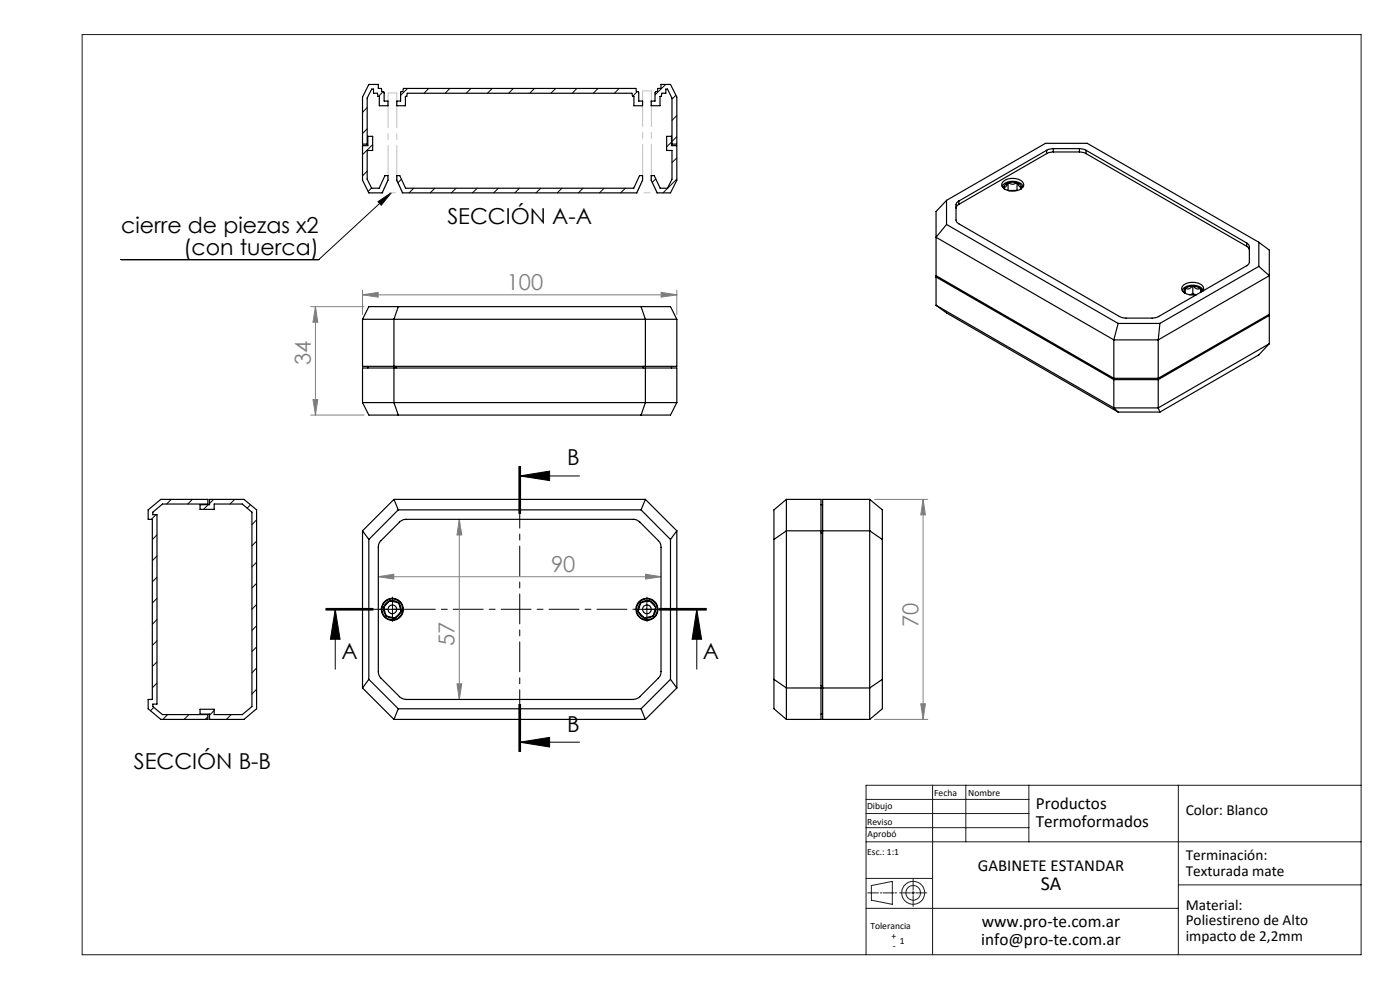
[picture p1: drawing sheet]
<svg xmlns="http://www.w3.org/2000/svg" width="297mm" height="210mm" viewBox="0 0 297 210" stroke-linecap="round" stroke-linejoin="round" font-family="sans-serif">
<g fill="none" stroke="#000" stroke-width=".21">
<path d="M80.2 42.8l2.8-1.9-2.1 2.6zM83 40.9l-15.4 14.2h-41.9M110.1 98.9v10M110.3 98.9v10M110.4 98.9v10M110.2 101l6.4-1.1v2zM110.2 101h12.7M69.1 129.2h10M69.1 129.4h10M69.1 129.1h10M71.1 129.2l1 6.4h-2zM71.1 129.2v12.7"/>
<path d="M81.6 129.2h3.3M83.3 127.6v3.3M135.6 129.2h3.3M137.2 127.6v3.3M139.8 129.1h10zM139.8 129.2h10M139.8 129.4h10M147.8 129.2l1 6.4h-2zM147.8 129.2v12.7M110.1 149.4v10M110.2 157.4l6.4-1v2.1zM110.2 157.4h12.7"/>
<path d="M110.3 149.4v10M110.4 149.4v10"/>
</g>
<g fill="none" stroke="#1c1c1b" stroke-width=".21">
<path d="M17.4 7.3h271.3v195.2h-271.3zM183.7 178.6h105M183.7 172.6h34.6M183.7 169.6h34.6M183.7 175.6h34.6M197.8 166.6v35.9M204.9 166.6v12M218.3 166.6v12M250 166.6v35.9M288.7 166.6h-105v35.9M183.7 186.3h14.1M183.7 192.7h66.3"/>
<path d="M184.1 189.4h2.3M184.9 187.8l4.4-.8v4.8l-4.4-.8zM186.8 189.4h.3M187.4 189.4h2.3M189.9 189.4h.3M190.9 189.4h2.2M193.4 189.4h.7M193.7 186.5v2.3M193.7 189v.7M193.7 190v2.3M194.3 189.4h2.3M250 187.7h38.7"/>
<circle cx="193.7" cy="189.4" r="2.44"/>
<circle cx="193.7" cy="189.4" r="1.56"/>
</g>
<g fill="none" stroke="#808080" stroke-width=".21">
<path d="M65.9 65h11.3M66.9 65l.5 3.4h-1zM66.9 65v23M76.9 62.5l3.3-.5v1zM76.9 61.5v5.2M76.9 62.5h66.7M140.3 62l3.3 .5-3.3 .5zM143.6 61.5v5.2M65.9 88h11.3M66.4 84.8h1l-.5 3.2zM97.4 110.2l.6 3.3h-1.1zM97.4 110.2v38.2"/>
<path d="M185.5 105.9h11.3M195.8 105.9l.5 3.3h-1zM195.8 105.9v46.7M80.3 122.3l3.2-.5v1zM80.3 122.3h59.9M136.9 121.8l3.3 .5-3.3 .5zM96.9 145.1h1.1l-.6 3.3zM185.5 152.6h11.3M195.3 149.3h1l-.5 3.3z"/>
</g>
<path d="M81.6 129.2h-.9M83.3 127.6v-.9M83.3 130.9v.9M84.9 129.2h.9M135.6 129.2h-.9M137.3 127.6v-.9M137.3 130.9v.9M138.9 129.2h.9" fill="none" stroke="#000" stroke-width=".21" stroke-dasharray="15.2 1.3 1.3 1.3"/>
<path d="M69.1 129.2h80.7" fill="none" stroke="#000" stroke-width=".21" stroke-dasharray="6.3 1.3 1.3 1.3" stroke-dashoffset="3.5"/>
<path d="M110.3 159.4v-60.5" fill="none" stroke="#000" stroke-width=".21" stroke-dasharray="6.3 1.3 1.3 1.3" stroke-dashoffset="3.4"/>
<path d="M81.1 40.9h4.3M135.1 40.9h4.3" fill="none" stroke="#c0c0c0" stroke-width=".21" stroke-dasharray="15.2 1.3 1.3 1.3" stroke-dashoffset="15"/>
<path d="M84.2 19.7h-1.9M138.2 19.3h-1.9M82.3 38.2l-1.2 2.7M136.3 38.2l-1.2 2.7M85.4 40.9l-1.2-2.7M139.4 40.9l-1.2-2.7" fill="none" stroke="#c0c0c0" stroke-width=".21" stroke-dasharray="15.2 1.3 1.3 1.3"/>
<path d="M82.3 19.7v18.5M84.2 38.2v-18.5" fill="none" stroke="#c0c0c0" stroke-width=".21" stroke-dasharray="15.2 1.3 1.3 1.3" stroke-dashoffset="7.9"/>
<path d="M136.3 19.3v18.9M138.2 38.2v-18.9" fill="none" stroke="#c0c0c0" stroke-width=".21" stroke-dasharray="15.2 1.3 1.3 1.3" stroke-dashoffset="7.7"/>
<g fill="#000">
<path d="M71.1 129.2l1 6.4h-2zM147.8 129.2l1 6.4h-2z"/>
<path d="M110.2 157.4l6.4-1v2.1zM110.2 101l6.4-1.1v2zM80.2 42.8l2.8-1.9-2.1 2.6z"/>
</g>
<g fill="#808080">
<path d="M80.3 122.3l3.2-.5v1zM136.9 121.8l3.3 .5-3.3 .5z"/>
<path d="M76.9 62.5l3.3-.5v1zM140.3 62l3.3 .5-3.3 .5z"/>
<path d="M97.4 110.2l.6 3.3h-1.1zM96.9 145.1h1.1l-.6 3.3zM66.9 65l.5 3.4h-1zM66.4 84.8h1l-.5 3.2zM195.8 105.9l.5 3.3h-1zM195.3 149.3h1l-.5 3.3z"/>
</g>
<g fill="none" stroke="#000" stroke-width=".25">
<path d="M78.2 17.9h2.1v.9h.6l.1 .6h.4l.1 .3v1.7h.8v1h-1.8v-1.9h-.3l-.1-.7h-.9v-.9h-.4l-.9 1.9v9.8h-1v-10zM85.6 18.8h49.3l.1 .6h.4l.1 .3v1.7h.8v1h-1.8v-1.9h-.3l-.1-.7h-47.7l-.1 .7h-.3v1.9h-1.8v-1h.8v-1.7l.1-.3h.3zM140.2 17.9h2l1.4 2.7v10h-1v-9.8l-1-1.9h-.3v.9h-.9l-.1 .7h-.3v1.9h-1.9v-1h.9v-1.7l.1-.3h.4l.1-.6h.6zM78 28.9h1.1v3h-1.2v6.1l.9 1.9h1.6l1.3-2.7h.6v1l-1.2 2.7h-2.9l-1.3-2.7v-7.3h1.1zM84.2 37.2h.6l1.2 2.7h48.4l1.3-2.7h.6v1l-1.2 2.7h-49.7l-1.2-2.7zM141.4 28.9h1.1v2h1.1v7.3l-1.4 2.7h-2.8l-1.3-2.7v-1h.7l1.3 2.7h1.5l1-1.9v-6.1h-1.2zM212.6 39.6a2.61 2.61 0 0 1 3.5-.9l.5 .3 .4 .6M212.8 38.6a3.2 3.2 0 0 1 4.2 .1 1.03 1.03 0 0 1-.7 1.5 2.93 2.93 0 0 1-3.8-.8zM213 39.8l.1 .3M213 39.7v.1M213.8 38.9l-.5 .2-.3 .6M213.8 38.9l-.3 .6-.5 .2"/>
<path d="M213.9 38.8h.1M213.9 38.8l-.1 .1M213.9 38.8v1.6h1.9M215.6 38.8l-1-.1-.6 .1M215.6 38.8a1.2 1.2 0 0 1-1.6 0M215.6 38.8h.2M215.8 38.8h.1M215.8 38.8v1.6M215.8 38.8a1.13 1.13 0 0 1 .9 .8M215.8 38.8l.3 .5a.45 .45 0 0 0 .6 .3M216.7 39.8l-.1 .3M216.7 39.6v.2"/>
<path d="M222 31.9l-18.6 10.7M222 32.6l-18.6 10.7M222 31.9v.7M223.4 31.5l-1.4 .4M223.4 32.2l-1.4 .4M223.4 31.5h5.6M223.4 32.2h5.6M223.4 31.5v.7M229 31.5l1.4 .4M229 32.2l1.4 .4M229 31.5v.7M230.4 31.9l34.1 19.6"/>
<path d="M230.4 32.6l34.1 19.6M230.4 31.9v.7M198.6 58.8l37.7 21.7M198.6 58.5l37.7 21.7M200.8 42.5l-2.2 2.4v19.9M200.8 42.5l21-12.1h8.8l36.5 21M200.8 47.6l36.4 21M200.8 42.5v5.1M200.8 47.6l-2.2 2.7 37.7 21.8M203.4 42.6a.87 .87 0 0 0-.6 .9v3.3l.6 .7 34.1 19.6 1.2 .4h5.9l.9-.2 19-10.9 .4-.4 .1-.3v-3.5l-.5-.7M203.4 43.3l-.4 .4-.2 .5M203.4 42.6v.7"/>
<path d="M215.8 40.4h.1M264.5 52.2l.4 .4 .1 .4M264.5 51.5v.7M267.1 51.4l2.2 1.6v19.9M267.1 51.4v5.1M267.1 56.5l-21 12.1M267.1 56.5l2.2 2-23.6 13.6M76.9 67.7v10h66.7v-10M76.9 67.7h66.7M76.9 67.7l1.3-2.7h64l1.4 2.7M78 77.7v.4M83.6 78.1v7.3l.9 2.6"/>
<path d="M84 77.7v.4M84.5 65l-.9 2.7v10M136 65l.9 2.7v10M136.5 77.7v.4M136.9 78.1v7.3l-.9 2.6M142.5 77.7v.4M198.6 64.8l37.7 21.7M198.6 64.8l2.2 1.6 36.4 21M236.3 72.1v8.1M236.3 72.1h9.4M237.2 68.6l-.9 3.5M237.2 68.6h8.9"/>
<path d="M245.7 72.1v8.1M246.1 68.6l-.4 3.5M250.8 61.7a2.57 2.57 0 0 1 3.5-1l.7 .5 .2 .5M251.3 62.1l-.1-.5 .2-.3v.9M251.4 62.2a3.8 3.8 0 0 0 2.5 .3M251.5 61.2h-.1v1M252.9 60.7l-.6 .1-.8 .4M252.9 60.7a1.1 1.1 0 0 1-1.4 .5M253 60.7h.2M253 60.7h-.1M253 62.3l-.7 .2M253 62.3l.7 .2"/>
<path d="M253 60.7v1.6M253.2 60.7l.8 .1 .6 .4M253.2 60.7a1.05 1.05 0 0 0 1.4 .5M254.6 61.2l.1 .1M254.7 61.3l.1 .6M254.7 61.3v.7M255.2 61.7a1.13 1.13 0 0 0-1-1.6 2.92 2.92 0 0 0-3.5 .9l.1 .6 .6 .6M269.3 66.9l-23.6 13.6M269.3 72.9l-23.6 13.6M269.3 72.9l-2.2 2.4-21 12.1M269.3 66.7l-23.6 13.5M76.9 85.4v-7.3h66.7v7.3"/>
<path d="M76.9 85.4h66.7M76.9 85.4l1.3 2.6h64l1.4-2.6M236.3 80.5h9.4M236.3 86.5h9.4M236.3 80.5v6M236.3 86.5l.9 .9M236.3 80.2h9.4M237.2 87.4h8.9M245.7 80.5v6M245.7 86.5l.4 .9M31.4 108.2l2.7-2.3h10v1h-9.6l-2.1 1.7v.6h.9v40.2h-.9v.5l2.1 1.7h9.6v1h-10l-2.7-2.3v-1.9h.9v-38.2h-.9zM42.4 107.1h2v-1.2h7.4l2.6 2.3v42.1l-2.6 2.3h-7.4v-1.1h-2v-1h3v1.1h6l2-1.7v-41.3l-2-1.7h-6v1.1h-3z"/>
<path d="M76.9 112.6v33.3M76.9 112.6l1.3 1.8M78.2 114.4v29.7M83.6 105.9l.9 2.3M83.6 105.9l-6.7 6.7M83.6 105.9h53.3M84.5 108.2h51.5M84.5 108.2l-6.3 6.2M84.9 110.6l1.1-.4h48.3a1.92 1.92 0 0 1 1.4 .6l4 3.9 .3 .4 .2 .8v26.7l-.2 .8-.3 .5-4.1 4-1.3 .5h-48.2l-1.2-.5-4.2-4.2-.4-1.1v-26.7l.4-1.1zM136 108.2l6.2 6.2M136.9 105.9l-.9 2.3M136.9 105.9l6.7 6.7"/>
<path d="M142.2 114.4v29.7M143.6 112.6l-1.4 1.8M143.6 112.6v33.3M166.8 105.9h7.4v46.7h-7.4M166.8 105.9v46.7M166.8 105.9l-2.6 2.3v42.1l2.6 2.3M174.2 112.6h-7.4l-2.6 1.8M174.2 113.1h.3M174.2 107.1h.3M174.5 112.6h10l2.7 1.8M184.5 105.9h-10v46.7h10M184.5 105.9v46.7"/>
<path d="M184.5 105.9l2.7 2.3v42.1l-2.7 2.3M81.4 128.9a1.8 1.8 0 0 0 .5 1.6M81.4 128.9l.5 1.6M81.5 128.7l-.1 .2M81.9 130.5l.2 .2M82.1 130.7l1.5 .4M82.1 130.7a2.08 2.08 0 0 0 1.5 .4M82.6 127.5a1.85 1.85 0 0 0-1.1 1.2M82.6 127.5l-1.1 1.2M82.9 127.5a1.72 1.72 0 0 1 1.5 .3M82.9 127.5l1.5 .3M82.9 127.5h-.3"/>
<path d="M83.9 131l-.3 .1M84.4 127.8l.2 .2M84.6 128l.5 1.6M84.6 128a1.93 1.93 0 0 1 .5 1.6M85 129.8l-1.1 1.2M85 129.8a1.96 1.96 0 0 1-1.1 1.2M85.1 129.6l-.1 .2M135.4 129.6l.1 .2M135.5 129.8a1.8 1.8 0 0 0 1.1 1.2M135.5 129.8l1.1 1.2M135.9 128a2.12 2.12 0 0 0-.5 1.6M135.9 128l-.5 1.6"/>
<path d="M136 127.8l-.1 .2M136.6 131l.2 .1M137.6 127.5a1.83 1.83 0 0 0-1.6 .3M137.6 127.5l-1.6 .3M137.6 127.5h.3M137.9 127.5a1.85 1.85 0 0 1 1.1 1.2M137.9 127.5l1.1 1.2M138.4 130.7a2.08 2.08 0 0 1-1.6 .4M138.4 130.7l-1.6 .4M138.6 130.5l-.2 .2M139 128.7l.1 .2M139.1 128.9a1.8 1.8 0 0 1-.5 1.6"/>
<path d="M139.1 128.9l-.5 1.6M76.9 145.9l6.7 6.7M78.2 144.1l-1.3 1.8M78.2 144.1l6.3 6.2M83.6 152.6h53.3M84.5 150.3h51.5M84.5 150.3l-.9 2.3M136 150.3l.9 2.3M142.2 144.1l-6.2 6.2M142.2 144.1l1.4 1.8M143.6 145.9l-6.7 6.7M164.2 144.1l2.6 1.8h7.4"/>
<path d="M174.2 145.4h.3M174.2 151.5h.3M187.2 144.1l-2.7 1.8h-10"/>
<circle cx="83.2" cy="129.2" r="2.34"/>
<circle cx="83.2" cy="129.2" r=".92"/>
<circle cx="83.2" cy="129.3" r="2.21"/>
<circle cx="137.2" cy="129.2" r=".92"/>
<circle cx="137.2" cy="129.2" r="2.34"/>
<circle cx="137.3" cy="129.3" r="2.21"/>
</g>
<g fill="none" stroke="#000" stroke-width=".21">
<path d="M78.4 17.9l-.3 .2M81.3 19.4l-1 1.1M86.5 18.8l-1.5 1.4M90.9 18.8l-.9 1M95.4 18.8l-1 1M99.9 18.8l-1 1M104.4 18.8l-1 1M108.9 18.8l-1 1M113.4 18.8l-1 1M117.9 18.8l-1 1M122.4 18.8l-1 1M126.9 18.8l-1 1"/>
<path d="M131.3 18.8l-.9 1M135.2 19.4l-1 1.1M141.2 17.9l-2.2 2.2M77.9 22.8l-1 1M77.9 27.3l-1 1M77.9 36.3l-1 1M78.8 39.9l-.7 .7M79.1 30.7l-2.2 2.1M85.2 38l-.8 .8M87.8 39.9l-1 1M92.3 39.9l-1 1M96.8 39.9l-1.1 1"/>
<path d="M101.2 39.9l-1 1M105.7 39.9l-1 1M110.2 39.9l-1 1M114.7 39.9l-1 1M119.2 39.9l-1 1M123.7 39.9l-1 1M128.2 39.9l-1 1M132.7 39.9l-1 1M139.1 38l-.7 .7M142.5 30.2l-1.1 .9M143.4 20.2l-.8 .8M143.6 24.5l-1 1"/>
<path d="M143.6 29l-1 1M143.6 33.5l-1 1M143.6 38l-2.9 2.9M33.1 109.2l-1 1M33.3 113.4l-1 1.1M33.3 117.9l-1 1M36.3 105.9l-1 1M40.8 105.9l-1 1M44.2 107.1l-1 .9M45.3 105.9l-.8 .9M49.8 105.9l-1 1M53.1 107.1l-.7 .7"/>
<path d="M54.4 114.8l-1 1M54.4 119.3l-1 1M54.4 110.3l-1 1M33.3 122.4l-1 1M33.3 126.9l-1 1M33.3 131.4l-1 1M33.3 135.9l-1 1M54.4 137.2l-1 1M54.4 123.7l-1 1M54.4 128.2l-1 1M54.4 132.7l-1 1M32.6 150.1l-.7 .7"/>
<path d="M33.3 140.4l-1 1M33.3 144.9l-1 1M35.6 151.6l-1 1M40.1 151.6l-1 1M44.1 152l-.6 .6M45.4 150.7l-.9 1M49 151.6l-1 1M54.4 141.7l-1 1M54.4 146.2l-1 1"/>
</g>
<g font-size="4.7">
<text x="94.9" y="47.5">SECCIÓN A-A</text>
<text x="25.7" y="49.5">cierre de piezas x2</text>
<text x="38.9" y="54">(con tuerca)</text>
<text x="120.3" y="98.7">B</text>
<text x="72.4" y="139.7">A</text>
<text x="149.1" y="139.7">A</text>
<text x="120.3" y="155.2">B</text>
<text x="28.4" y="163.1">SECCIÓN B-B</text>
</g>
<g font-size="4.7" fill="#808080">
<text x="107.5" y="61.5">100</text>
<text x="65.9" y="77.4" transform="rotate(-90 65.9 77.4)">34</text>
<text x="116.9" y="121.3">90</text>
<text x="96.4" y="137" transform="rotate(-90 96.4 137)">57</text>
<text x="194.8" y="133" transform="rotate(-90 194.8 133)">70</text>
</g>
<text font-size="4.2" x="220.8" y="188.8">SA</text>
<g font-size="3.7">
<text x="219.7" y="171.6">Productos</text>
<text x="219.7" y="175.3">Termoformados</text>
<text x="208.3" y="196.6">www.pro-te.com.ar</text>
<text x="208.2" y="200.4">info@pro-te.com.ar</text>
</g>
<text font-size="3.6" x="207.4" y="184.7">GABINETE ESTANDAR</text>
<g font-size="3.2">
<text x="251.5" y="172.9">Color: Blanco</text>
<text x="251.5" y="182.5">Terminación:</text>
<text x="251.5" y="185.8">Texturada mate</text>
<text x="251.5" y="192.9">Material:</text>
<text x="251.5" y="196.3">Poliestireno de Alto</text>
<text x="251.5" y="199.6">impacto de 2,2mm</text>
</g>
<g font-size="2">
<text x="183.9" y="171.5">Dibujo</text>
<text x="198.2" y="168.9">Fecha</text>
<text x="205.4" y="168.8">Nombre</text>
<text x="184" y="174.9">Reviso</text>
<text x="184.1" y="177.6">Aprobó</text>
<text x="184" y="181.4">Esc.: 1:1</text>
<text x="184.7" y="197">Tolerancia</text>
<text x="189.2" y="199.2">+</text>
<text x="189.4" y="201.4">-</text>
<text x="190.9" y="200.3">1</text>
</g>
</svg>
